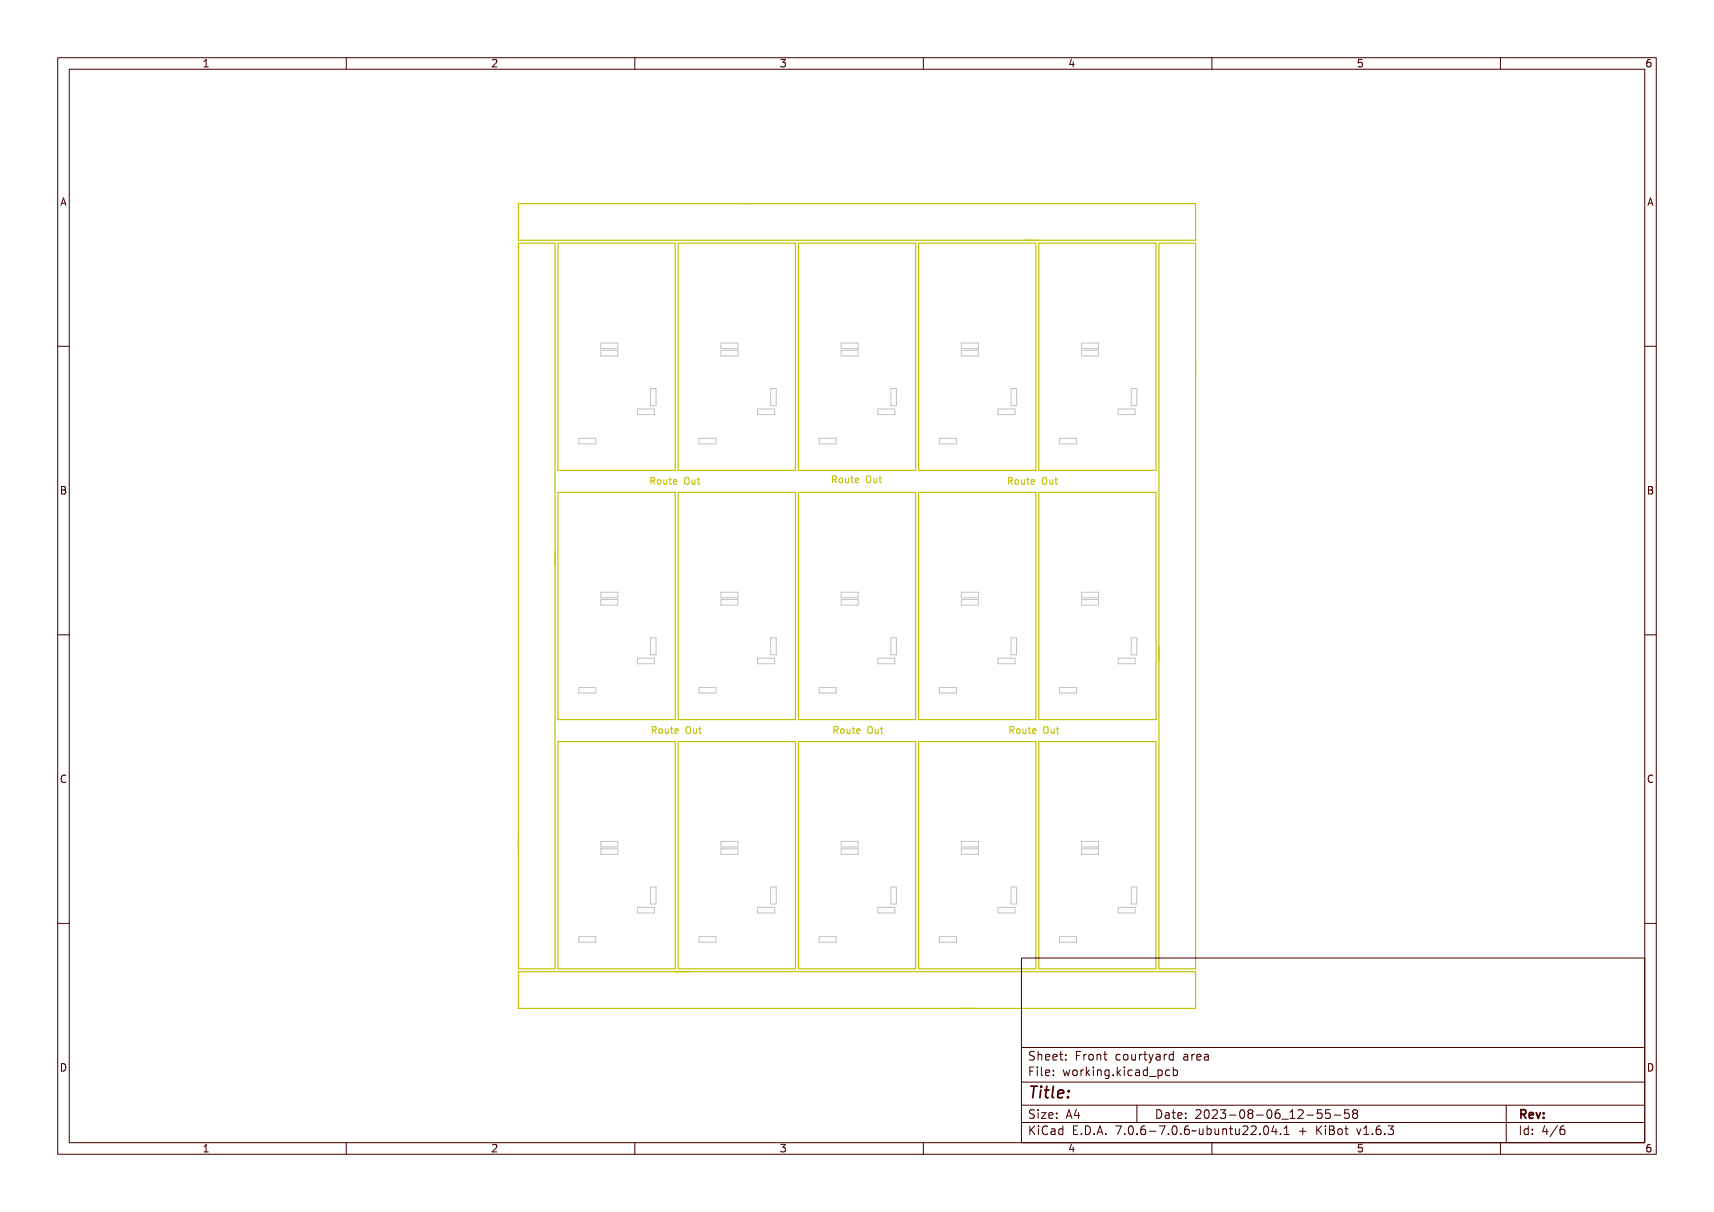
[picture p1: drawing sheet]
<svg xmlns="http://www.w3.org/2000/svg" width="297mm" height="210mm" viewBox="0 0 297 210" stroke-linecap="round" stroke-linejoin="round" font-family="sans-serif">
<g fill="none" stroke="#c2c2c2" stroke-width=".17">
<path d="M104.1 59.4h2.9v1h-2.9zM124.9 59.4h3v1h-3zM145.8 59.4h2.9v1h-2.9zM166.6 59.4h2.9v1h-2.9zM187.4 59.4h3v1h-3zM100.3 75.9h2.9v1h-2.9zM104.1 60.7h2.9v1h-2.9zM110.5 70.9h2.9v.9h-2.9zM112.7 67.3h1v3h-1zM121.1 75.9h3v1h-3zM124.9 60.7h3v1h-3zM131.3 70.9h2.9v.9h-2.9z"/>
<path d="M133.5 67.3h1v3h-1zM141.9 75.9h3v1h-3zM145.8 60.7h2.9v1h-2.9zM152.1 70.9h3v.9h-3zM154.4 67.3h.9v3h-.9zM162.8 75.9h2.9v1h-2.9zM166.6 60.7h2.9v1h-2.9zM172.9 70.9h3v.9h-3zM175.2 67.3h1v3h-1zM183.6 75.9h3v1h-3zM187.4 60.7h3v1h-3zM193.8 70.9h2.9v.9h-2.9z"/>
<path d="M196 67.3h1v3h-1zM100.3 119.1h2.9v1h-2.9zM104.1 103.9h2.9v1h-2.9zM104.1 102.6h2.9v1h-2.9zM110.5 114h2.9v1h-2.9zM112.7 110.5h1v3h-1zM121.1 119.1h3v1h-3zM124.9 103.9h3v1h-3zM124.9 102.6h3v1h-3zM131.3 114h2.9v1h-2.9zM133.5 110.5h1v3h-1zM141.9 119.1h3v1h-3z"/>
<path d="M145.8 102.6h2.9v1h-2.9zM145.8 103.9h2.9v1h-2.9zM152.1 114h3v1h-3zM154.4 110.5h.9v3h-.9zM162.8 119.1h2.9v1h-2.9zM166.6 103.9h2.9v1h-2.9zM166.6 102.6h2.9v1h-2.9zM172.9 114h3v1h-3zM175.2 110.5h1v3h-1zM183.6 119.1h3v1h-3zM187.4 103.9h3v1h-3zM187.4 102.6h3v1h-3z"/>
<path d="M193.8 114h2.9v1h-2.9zM196 110.5h1v3h-1zM104.1 145.8h2.9v1h-2.9zM104.1 147.1h2.9v.9h-2.9zM110.5 157.2h2.9v1h-2.9zM112.7 153.7h1v2.9h-1zM124.9 145.8h3v1h-3zM124.9 147.1h3v.9h-3zM131.3 157.2h2.9v1h-2.9zM133.5 153.7h1v2.9h-1zM145.8 145.8h2.9v1h-2.9zM145.8 147.1h2.9v.9h-2.9z"/>
<path d="M152.1 157.2h3v1h-3zM154.4 153.7h.9v2.9h-.9zM166.6 145.8h2.9v1h-2.9zM166.6 147.1h2.9v.9h-2.9zM172.9 157.2h3v1h-3zM175.2 153.7h1v2.9h-1zM187.4 145.8h3v1h-3zM187.4 147.1h3v.9h-3zM193.8 157.2h2.9v1h-2.9zM196 153.7h1v2.9h-1zM100.3 162.3h2.9v1h-2.9zM121.1 162.3h3v1h-3z"/>
<path d="M141.9 162.3h3v1h-3zM162.8 162.3h2.9v1h-2.9zM183.6 162.3h3v1h-3z"/>
</g>
<g fill="none" stroke="#c2c200" stroke-width=".2">
<path d="M89.8 35.3h117.4v6.3h-117.4zM89.8 42.1h6.4v125.8h-6.4zM96.7 42.1h20.3v39.4h-20.3zM117.5 42.1h20.3v39.4h-20.3zM138.3 42.1h20.4v39.4h-20.4zM159.2 42.1h20.3v39.4h-20.3zM180 42.1h20.3v39.4h-20.3zM200.8 42.1h6.4v125.8h-6.4zM96.7 85.3h20.3v39.4h-20.3zM117.5 85.3h20.3v39.4h-20.3zM138.3 85.3h20.4v39.4h-20.4zM159.2 85.3h20.3v39.4h-20.3z"/>
<path d="M180 85.3h20.3v39.4h-20.3zM96.7 128.5h20.3v39.4h-20.3zM117.5 128.5h20.3v39.4h-20.3zM138.3 128.5h20.4v39.4h-20.4zM159.2 128.5h20.3v39.4h-20.3zM180 128.5h20.3v39.4h-20.3zM89.8 168.4h117.4v6.3h-117.4z"/>
</g>
<g fill="none" stroke="#c2c200" stroke-width=".17">
<path d="M112.5 82.9h.4a.31 .31 0 0 1 .3 .2 .31 .31 0 0 1-.2 .4l.4 .5h-.2l-.4-.4h-.1v.4h-.2zM112.7 83h.2a.2 .2 0 0 1 .2 .2 .2 .2 0 0 1-.2 .2h-.2zM113.6 83.3a.41 .41 0 0 1 .6 .3 .41 .41 0 0 1-.6 .4l-.1-.4zM113.7 83.4l.1-.1a.29 .29 0 0 1 .3 .3 .29 .29 0 0 1-.4 .3zM114.5 83.2h.1v.6l.2 .1 .2-.1v-.6h.1v.8h-.1v-.1a.28 .28 0 0 1-.4 .2 .28 .28 0 0 1-.1-.4zM115.6 82.9h.1v.3h.4v.1h-.4l.1 .5 .3 .1v.1l-.5-.1v-.6h-.2v-.1h.2zM116.4 83.3l.5-.1 .2 .4-.6 .1a.33 .33 0 0 0 .2 .3 .33 .33 0 0 0 .3-.1 .43 .43 0 0 1-.6 .1 .43 .43 0 0 1 0-.7zM116.5 83.4l.3-.1 .1 .2h-.4zM118.3 83a.46 .46 0 0 1 .6 .1 .46 .46 0 0 1 .1 .6 .4 .4 0 0 1-.5 .4 .4 .4 0 0 1-.3-.6zM118.5 83a.48 .48 0 0 1 .4 .5 .48 .48 0 0 1-.3 .4l-.2-.2zM119.2 83.2h.2v.6l.1 .1 .2-.1v-.6h.2v.8h-.2v-.1a.28 .28 0 0 1-.3 .2 .28 .28 0 0 1-.2-.4zM120.3 82.9h.2v.3h.3v.1h-.3v.5l.3 .1v.1l-.4-.1-.1-.6h-.2v-.1h.2z"/>
<path d="M144 82.6h.4a.31 .31 0 0 1 .3 .3 .31 .31 0 0 1-.2 .4l.4 .5h-.2l-.4-.5h-.1v.5h-.2zM144.2 82.8h.2a.2 .2 0 0 1 .2 .2 .2 .2 0 0 1-.2 .2h-.2zM145.1 83a.41 .41 0 0 1 .6 .4 .41 .41 0 0 1-.6 .3l-.1-.3zM145.2 83.1h.1a.29 .29 0 0 1 .3 .3 .29 .29 0 0 1-.4 .2zM146 82.9h.1v.7l.2 .1 .2-.2v-.6h.1v.9h-.1v-.1a.28 .28 0 0 1-.4 .1 .28 .28 0 0 1-.1-.3zM147.1 82.7h.1v.2h.4v.1h-.4l.1 .6 .3 .1v.1l-.5-.2v-.6h-.2v-.1h.2zM147.9 83l.5-.1 .2 .4-.6 .1a.33 .33 0 0 0 .2 .3 .33 .33 0 0 0 .3-.1 .43 .43 0 0 1-.6 .1 .43 .43 0 0 1 0-.7zM148 83.1h.3l.1 .2h-.4zM149.8 82.8a.46 .46 0 0 1 .6 0 .46 .46 0 0 1 .1 .6 .4 .4 0 0 1-.5 .4 .4 .4 0 0 1-.3-.6zM150 82.8a.48 .48 0 0 1 .4 .4 .48 .48 0 0 1-.3 .5l-.2-.3zM150.7 82.9h.2v.7l.1 .1 .2-.2v-.6h.2v.9h-.2v-.1a.28 .28 0 0 1-.3 .1 .28 .28 0 0 1-.2-.3zM151.8 82.7h.2v.2h.3v.1h-.3v.6l.3 .1v.1l-.4-.2-.1-.6h-.2v-.1h.2z"/>
<path d="M174.5 82.9h.3a.31 .31 0 0 1 .4 .2 .31 .31 0 0 1-.2 .4l.4 .5h-.2l-.4-.4h-.1v.4h-.2zM174.7 83h.1a.2 .2 0 0 1 .3 .2 .2 .2 0 0 1-.3 .2h-.1zM175.6 83.3a.41 .41 0 0 1 .6 .3 .41 .41 0 0 1-.6 .4l-.1-.4zM175.7 83.4v-.1a.29 .29 0 0 1 .3 .3 .29 .29 0 0 1-.3 .3zM176.5 83.2h.1v.6l.2 .1 .2-.1v-.6h.1v.8h-.1v-.1a.28 .28 0 0 1-.4 .2 .28 .28 0 0 1-.1-.4zM177.6 82.9h.1v.3h.3v.1h-.3v.5l.3 .1v.1l-.4-.1v-.6h-.3v-.1h.3zM178.4 83.3l.4-.1 .3 .4-.7 .1a.33 .33 0 0 0 .3 .3 .33 .33 0 0 0 .3-.1 .43 .43 0 0 1-.6 .1 .43 .43 0 0 1 0-.7zM178.5 83.4l.3-.1 .1 .2h-.5zM180.3 83a.46 .46 0 0 1 .6 .1 .46 .46 0 0 1 0 .6 .4 .4 0 0 1-.5 .4 .4 .4 0 0 1-.2-.6zM180.5 83a.48 .48 0 0 1 .3 .5 .48 .48 0 0 1-.2 .4l-.2-.2zM181.2 83.2h.1v.6l.2 .1 .2-.1v-.6h.1v.8h-.1v-.1a.28 .28 0 0 1-.3 .2 .28 .28 0 0 1-.2-.4zM182.3 82.9h.2v.3h.3v.1h-.3v.5l.3 .1v.1l-.5-.1v-.6h-.2v-.1h.2z"/>
<path d="M112.8 126.1h.3a.31 .31 0 0 1 .4 .2 .31 .31 0 0 1-.2 .4l.3 .5h-.1l-.4-.5h-.1v.5h-.2zM113 126.2h.1a.2 .2 0 0 1 .2 .2 .2 .2 0 0 1-.2 .2h-.1zM113.8 126.5a.41 .41 0 0 1 .7 .3 .41 .41 0 0 1-.7 .3l-.1-.3zM113.9 126.6l.1-.1a.29 .29 0 0 1 .3 .3 .29 .29 0 0 1-.4 .2zM114.7 126.4h.2v.6l.1 .1 .2-.1v-.6h.2v.8h-.2v-.1a.28 .28 0 0 1-.3 .1 .28 .28 0 0 1-.2-.3zM115.9 126.1h.1v.3h.3v.1h-.3v.5l.3 .1v.1l-.4-.1v-.6h-.3v-.1h.3zM116.7 126.5l.4-.1 .2 .4h-.6a.33 .33 0 0 0 .2 .3 .33 .33 0 0 0 .4-.1 .43 .43 0 0 1-.7 .1 .43 .43 0 0 1 .1-.6zM116.8 126.5h.3l.1 .2h-.5zM118.6 126.2a.46 .46 0 0 1 .6 0 .46 .46 0 0 1 0 .6 .4 .4 0 0 1-.5 .4 .4 .4 0 0 1-.2-.5zM118.7 126.2a.48 .48 0 0 1 .4 .4 .48 .48 0 0 1-.3 .5l-.2-.2zM119.5 126.4h.1v.6l.2 .1 .2-.1v-.6h.1v.8h-.1v-.1a.28 .28 0 0 1-.4 .1 .28 .28 0 0 1-.1-.3zM120.6 126.1h.1v.3h.4v.1h-.4v.5l.4 .1v.1l-.5-.1v-.6h-.2v-.1h.2z"/>
<path d="M144.3 126.1h.3a.31 .31 0 0 1 .4 .2 .31 .31 0 0 1-.2 .4l.3 .5h-.1l-.4-.5h-.2v.5h-.1zM144.4 126.2h.2a.2 .2 0 0 1 .2 .2 .2 .2 0 0 1-.2 .2h-.2zM145.3 126.5a.41 .41 0 0 1 .7 .3 .41 .41 0 0 1-.7 .3l-.1-.3zM145.4 126.6l.1-.1a.29 .29 0 0 1 .3 .3 .29 .29 0 0 1-.4 .2zM146.2 126.4h.2v.6l.1 .1 .2-.1v-.6h.2v.8h-.2v-.1a.28 .28 0 0 1-.3 .1 .28 .28 0 0 1-.2-.3zM147.4 126.1h.1v.3h.3v.1h-.3v.5l.3 .1v.1l-.4-.1v-.6h-.3v-.1h.3zM148.2 126.5l.4-.1 .2 .4h-.6a.33 .33 0 0 0 .2 .3 .33 .33 0 0 0 .4-.1 .43 .43 0 0 1-.7 .1 .43 .43 0 0 1 .1-.6zM148.3 126.5h.3l.1 .2h-.5zM150 126.2a.46 .46 0 0 1 .7 0 .46 .46 0 0 1 0 .6 .4 .4 0 0 1-.5 .4 .4 .4 0 0 1-.2-.5zM150.2 126.2a.48 .48 0 0 1 .4 .4 .48 .48 0 0 1-.3 .5l-.2-.2zM151 126.4h.1v.6l.2 .1 .2-.1v-.6h.1v.8h-.1v-.1a.28 .28 0 0 1-.4 .1 .28 .28 0 0 1-.1-.3zM152.1 126.1h.1v.3h.4v.1h-.4v.5l.4 .1v.1l-.5-.1v-.6h-.2v-.1h.2z"/>
<path d="M174.8 126.1h.3a.31 .31 0 0 1 .4 .2 .31 .31 0 0 1-.3 .4l.4 .5h-.2l-.3-.5h-.2v.5h-.1zM174.9 126.2h.2a.2 .2 0 0 1 .2 .2 .2 .2 0 0 1-.2 .2h-.2zM175.8 126.5a.41 .41 0 0 1 .7 .3 .41 .41 0 0 1-.7 .3l-.1-.3zM175.9 126.6l.1-.1a.29 .29 0 0 1 .3 .3 .29 .29 0 0 1-.4 .2zM176.7 126.4h.2v.6l.1 .1 .2-.1v-.6h.2v.8h-.2v-.1a.28 .28 0 0 1-.3 .1 .28 .28 0 0 1-.2-.3zM177.8 126.1h.2v.3h.3v.1h-.3v.5l.3 .1v.1l-.4-.1-.1-.6h-.2v-.1h.2zM178.7 126.5l.4-.1 .2 .4h-.6a.33 .33 0 0 0 .2 .3 .33 .33 0 0 0 .4-.1 .43 .43 0 0 1-.7 .1 .43 .43 0 0 1 .1-.6zM178.8 126.5h.2l.2 .2h-.5zM180.5 126.2a.46 .46 0 0 1 .6 0 .46 .46 0 0 1 .1 .6 .4 .4 0 0 1-.5 .4 .4 .4 0 0 1-.3-.5zM180.7 126.2a.48 .48 0 0 1 .4 .4 .48 .48 0 0 1-.3 .5l-.2-.2zM181.4 126.4h.2v.6l.2 .1 .1-.1 .1-.6h.1v.8h-.1v-.1a.28 .28 0 0 1-.4 .1 .28 .28 0 0 1-.2-.3zM182.6 126.1h.1v.3h.3v.1h-.3v.5l.3 .1v.1l-.4-.1v-.6h-.3v-.1h.3z"/>
</g>
<g fill="none" stroke="#480000" stroke-width=".17">
<path d="M10 10h277v190h-277zM12 12h273v186h-273zM60 10v2M110 10v2M160 10v2M210 10v2M260 10v2M10 60h2M285 60h2M10 110h2M285 110h2M10 160h2"/>
<path d="M285 160h2M177 166h108v32h-108zM60 198v2M110 198v2M160 198v2M177 181.5h108M177 187.5h108M177 191.5h108M177 194.5h108M178.1 195.2h.2v.6l.6-.6h.3l-.6 .6 .6 .8h-.2l-.5-.7-.2 .2v.5h-.2zM178.2 185h.9v.2h-.7v.4h.6v.2h-.6v.7h-.2zM178.3 182.4l.5-.1h.2v.2a.31 .31 0 0 0-.5-.1 .31 .31 0 0 0 0 .5 .5 .5 0 0 1 .6 .6 .5 .5 0 0 1-.8 .2l-.1-.2a.34 .34 0 0 0 .4 .1 .34 .34 0 0 0 .1-.5 .47 .47 0 0 1-.5-.2 .47 .47 0 0 1 .1-.5z"/>
<path d="M178.3 192.5l.5-.1h.2v.2a.31 .31 0 0 0-.5-.1 .31 .31 0 0 0 0 .5 .5 .5 0 0 1 .6 .6 .5 .5 0 0 1-.8 .2l-.1-.2a.34 .34 0 0 0 .4 .1 .34 .34 0 0 0 .1-.5 .47 .47 0 0 1-.5-.2 .47 .47 0 0 1 .1-.5zM179.4 182.2h.2v.6a.35 .35 0 0 1 .4-.1 .35 .35 0 0 1 .2 .4v.6h-.2v-.8h-.4v.8h-.2zM179.5 185.4h.4v.9h.4v.2h-.9v-.2h.3v-.8h-.2zM179.5 192.8h.4v.9h.4v.1h-.9v-.1h.3v-.8h-.2zM179.5 195.6h.4v.9h.4v.1h-.9v-.1h.3v-.8h-.2zM179.7 184.9h.2v.3h-.2zM179.7 192.3h.2v.3h-.2zM179.7 195.1h.2v.3h-.2zM180.6 184.9h.4v1.3l.4 .1v.2l-.5-.2v-1.2h-.3zM180.6 192.8h.8v.1l-.6 .8h.6v.1h-.8v-.1l.6-.8h-.6zM180.7 182.8a.49 .49 0 0 1 .6-.1 .49 .49 0 0 1 .2 .5h-.8a.42 .42 0 0 0 .3 .4 .42 .42 0 0 0 .4-.1v.2a.6 .6 0 0 1-.8-.1 .6 .6 0 0 1 .1-.8zM180.7 195.4l.5-.2h.3v.2a.43 .43 0 0 0-.6 0 .43 .43 0 0 0-.2 .5 .43 .43 0 0 0 .2 .5 .43 .43 0 0 0 .6 0v.2a.66 .66 0 0 1-.8-.1 .66 .66 0 0 1-.1-.8z"/>
<path d="M180.8 182.9l.4-.1 .1 .3h-.6zM181.8 195.6h.2a.45 .45 0 0 1 .5 0 .45 .45 0 0 1 .1 .4v.6h-.1v-.1a.38 .38 0 0 1-.5 .2 .38 .38 0 0 1-.2-.5 .38 .38 0 0 1 .4-.2h.3a.35 .35 0 0 0-.3-.4 .35 .35 0 0 0-.4 .2zM181.9 182.8a.49 .49 0 0 1 .6-.1 .49 .49 0 0 1 .2 .5h-.8a.42 .42 0 0 0 .3 .4 .42 .42 0 0 0 .5-.1v.2a.6 .6 0 0 1-.9-.1 .6 .6 0 0 1 .1-.8zM181.9 185.5a.49 .49 0 0 1 .6-.1 .49 .49 0 0 1 .2 .5h-.8a.42 .42 0 0 0 .3 .4 .42 .42 0 0 0 .5-.1v.2a.6 .6 0 0 1-.9-.1 .6 .6 0 0 1 .1-.8zM181.9 192.9a.49 .49 0 0 1 .6-.1 .49 .49 0 0 1 .2 .5h-.8a.42 .42 0 0 0 .3 .4 .42 .42 0 0 0 .5-.1v.2a.6 .6 0 0 1-.9-.1 .6 .6 0 0 1 .1-.8zM182 196.2l.5-.1a.31 .31 0 0 1-.2 .4 .31 .31 0 0 1-.4-.1zM182 182.9l.4-.1 .1 .3h-.6zM182 185.6l.4-.1 .1 .3h-.6zM182 193l.4-.1 .1 .3h-.6zM183 195.7l.4-.2 .2 .2v-.6h.2v1.5h-.2v-.1a.42 .42 0 0 1-.5 .1 .42 .42 0 0 1-.2-.5zM183.2 195.8l.1-.1a.4 .4 0 0 1 .3 .4 .4 .4 0 0 1-.3 .4l-.2-.2zM183.2 182.3h.2v.4h.4v.1h-.4l.1 .8h.3v.1h-.2a.3 .3 0 0 1-.4-.3v-.6h-.3v-.1h.3z"/>
<path d="M183.3 185.4h.2v.3h-.2zM183.3 186.2h.2v.3h-.2zM183.3 192.8h.2v.3h-.2zM183.3 193.6h.2v.2h-.2zM184.5 182.7h.2v.3h-.2zM184.5 183.5h.2v.2h-.2zM185.2 185.4h.2l.2 .8 .1-.5h.2l.2 .5 .1-.8h.2l-.2 1.1h-.2l-.2-.7-.2 .7h-.1zM185.4 195.2h.9v.2h-.7v.4h.6v.2h-.6v.5h.7v.1h-.9zM185.7 192.4h.2l.5 1.4h-.2l-.1-.3h-.5l-.1 .3h-.2zM185.8 192.6l.2 .7h-.4zM186.6 182.3h.9v.2h-.7v.4h.6v.2h-.6v.6h-.2zM186.7 185.5a.52 .52 0 0 1 .8 .4 .52 .52 0 0 1-.8 .4l-.1-.4z"/>
<path d="M186.8 185.6l.1-.1a.39 .39 0 0 1 .4 .4 .39 .39 0 0 1-.4 .4l-.1-.2zM186.9 196.4h.2v.2h-.2zM187.1 192.4h.2v.9h.2v.2h-.2v.3h-.2v-.3h-.6v-.2zM187.1 192.6v.7h-.4zM187.8 195.2a.76 .76 0 0 1 .9 .7 .76 .76 0 0 1-.9 .7zM188 195.4a.57 .57 0 0 1 .5 .5 .57 .57 0 0 1-.5 .6zM188 182.7h.2v.2a.3 .3 0 0 1 .3-.3 .3 .3 0 0 1 .3 .3 .37 .37 0 0 0-.5-.1 .37 .37 0 0 0-.1 .4v.5h-.2zM188 185.4h.2v.2a.3 .3 0 0 1 .3-.3 .3 .3 0 0 1 .3 .3 .37 .37 0 0 0-.5-.1 .37 .37 0 0 0-.1 .4v.6h-.2zM189.1 184.9h.1v.9l.5-.4h.2l-.4 .4 .5 .7h-.2l-.4-.6-.2 .1v.5h-.1zM189.1 182.8a.52 .52 0 0 1 .8 .4 .52 .52 0 0 1-.8 .4l-.1-.4zM189.2 182.9l.1-.1a.39 .39 0 0 1 .4 .4 .39 .39 0 0 1-.4 .4l-.1-.2zM189.3 196.4h.3v.2h-.3z"/>
<path d="M190.2 182.7h.2v.1a.35 .35 0 0 1 .4-.1 .35 .35 0 0 1 .3 .4v.6h-.2l-.1-.8h-.3l-.1 .8h-.2zM190.3 185.4h.4v.9h.4v.2h-.9v-.2h.4v-.8h-.3zM190.5 195.2h.3l.4 1.4h-.2l-.1-.3h-.5l-.1 .3h-.2zM190.6 184.9h.1v.3h-.1zM190.6 195.4l.2 .7h-.4zM191.4 185.4h.2v.1a.35 .35 0 0 1 .4-.1 .35 .35 0 0 1 .3 .4v.7h-.2l-.1-.9h-.3l-.1 .9h-.2zM191.7 182.3h.1v.4h.4v.1h-.4l.1 .8h.3v.1h-.2a.3 .3 0 0 1-.3-.3v-.6h-.3v-.1h.3zM191.7 196.4h.3v.2h-.3zM192.7 185.5l.3-.2 .3 .2v-.1h.2v1a.53 .53 0 0 1-.8 .4v-.2a.36 .36 0 0 0 .4 .1 .36 .36 0 0 0 .2-.4l-.1 .1a.53 .53 0 0 1-.7-.3 .53 .53 0 0 1 .2-.6zM192.8 185.6l.1-.1a.39 .39 0 0 1 .4 .4 .39 .39 0 0 1-.4 .4l-.1-.2zM193.8 195.2h.9l-.5 1.4h-.2l.5-1.2h-.7zM194 182.8a.39 .39 0 0 1 .4-.2 .39 .39 0 0 1 .3 .3 .4 .4 0 0 0-.6 0 .4 .4 0 0 0 0 .6 .4 .4 0 0 0 .6 0 .41 .41 0 0 1-.4 .3 .41 .41 0 0 1-.4-.3l-.1-.5z"/>
<path d="M194.1 186.2h.3v.3h-.3zM195.1 184.9h.2v.9l.4-.4h.3l-.5 .4 .5 .7h-.2l-.4-.6-.1 .1v.5h-.2zM195.1 182.8a.52 .52 0 0 1 .8 .4 .52 .52 0 0 1-.8 .4l-.1-.4zM195.2 182.9l.1-.1a.39 .39 0 0 1 .4 .4 .39 .39 0 0 1-.4 .4l-.1-.2zM195.3 196.4h.3v.2h-.3zM196.2 182.7h.2v.8l.2 .1 .3-.2v-.7h.2v1h-.2v-.1a.35 .35 0 0 1-.4 .2 .35 .35 0 0 1-.3-.5zM196.3 185.4h.5v.9h.3v.2h-.9v-.2h.4v-.8h-.3zM196.3 195.4a.5 .5 0 0 1 .7-.1 .5 .5 0 0 1 .1 .6 .52 .52 0 0 1-.4 .8 .52 .52 0 0 1-.5-.8zM196.5 195.4a.57 .57 0 0 1 .4 .9l-.3 .2a.86 .86 0 0 1-.1-1.1zM196.6 184.9h.2v.3h-.2zM197 191.5v3M197.6 185.5a.39 .39 0 0 1 .4-.2 .39 .39 0 0 1 .3 .3 .4 .4 0 0 0-.6 0 .4 .4 0 0 0 0 .6 .4 .4 0 0 0 .6 0 .41 .41 0 0 1-.4 .3 .41 .41 0 0 1-.4-.3v-.5z"/>
<path d="M197.6 182.7h.2v.2a.3 .3 0 0 1 .3-.3 .3 .3 0 0 1 .3 .3 .37 .37 0 0 0-.4-.1 .37 .37 0 0 0-.2 .4v.5h-.2zM197.7 196.4h.3v.2h-.3zM198.7 185.4h.1a.45 .45 0 0 1 .5 0 .45 .45 0 0 1 .2 .4v.7h-.2v-.2a.38 .38 0 0 1-.5 .2 .38 .38 0 0 1-.2-.5 .38 .38 0 0 1 .5-.2h.2a.35 .35 0 0 0-.3-.4 .35 .35 0 0 0-.3 .2zM198.7 195.4l.5-.2h.2v.2a.43 .43 0 0 0-.5 0 .43 .43 0 0 0-.1 .5 .48 .48 0 0 1 .7 0 .48 .48 0 0 1-.1 .7 .48 .48 0 0 1-.7-.1l-.1-.6zM198.8 186l.5-.1a.31 .31 0 0 1-.1 .4 .31 .31 0 0 1-.4-.1zM198.9 182.3h.2v.4h.4v.1h-.4v.8h.4v.1h-.3a.3 .3 0 0 1-.3-.3v-.6h-.3v-.1h.3zM198.9 195.9a.29 .29 0 0 1 .4 .1 .29 .29 0 0 1-.1 .4 .29 .29 0 0 1-.4-.1zM199.8 182.7h.1l.4 .8 .3-.8h.2l-.3 .7a.68 .68 0 0 1-.7 .8v-.2h.3l.1-.3zM199.9 185.5l.3-.2 .3 .2v-.6h.2v1.6h-.2v-.2a.42 .42 0 0 1-.5 .1 .42 .42 0 0 1-.2-.5zM200 196h.5v.2h-.5zM200 185.6l.1-.1a.39 .39 0 0 1 .4 .4 .39 .39 0 0 1-.4 .4l-.1-.2zM200.1 192.4a.76 .76 0 0 1 1 .7 .76 .76 0 0 1-1 .7z"/>
<path d="M200.3 192.6a.57 .57 0 0 1 .6 .5 .57 .57 0 0 1-.6 .6zM200.9 186.8l1.2 .1zM201 195.2h.9l-.5 1.4h-.2l.5-1.2h-.7zM201.1 182.7h.2a.45 .45 0 0 1 .4 0 .45 .45 0 0 1 .2 .4v.6h-.2v-.1a.38 .38 0 0 1-.5 .2 .38 .38 0 0 1-.2-.5 .38 .38 0 0 1 .5-.2h.2a.35 .35 0 0 0-.2-.4 .35 .35 0 0 0-.4 .2zM201.2 183.3l.5-.1a.31 .31 0 0 1-.1 .4 .31 .31 0 0 1-.4-.1zM201.4 192.8h.2a.45 .45 0 0 1 .5 0 .45 .45 0 0 1 .1 .4v.6h-.1v-.1a.38 .38 0 0 1-.5 .2 .38 .38 0 0 1-.2-.5 .38 .38 0 0 1 .4-.2h.3a.35 .35 0 0 0-.3-.4 .35 .35 0 0 0-.4 .2zM201.6 193.4l.5-.1a.31 .31 0 0 1-.2 .4 .31 .31 0 0 1-.4-.1zM202.2 185.4h.2v.1a.46 .46 0 0 1 .6 0 .46 .46 0 0 1 .1 .6 .39 .39 0 0 1-.2 .4 .39 .39 0 0 1-.5-.2v.6h-.2zM202.4 182.7h.2v.2a.3 .3 0 0 1 .3-.3 .3 .3 0 0 1 .3 .3 .37 .37 0 0 0-.4-.1 .37 .37 0 0 0-.2 .4v.5h-.2zM202.5 185.6l.1-.1a.4 .4 0 0 1 .4 .4 .4 .4 0 0 1-.4 .4l-.2-.2zM202.5 196.4h.3v.2h-.3zM202.8 192.4h.2v.4h.4v.1h-.4l.1 .8h.3v.1h-.2a.3 .3 0 0 1-.4-.3v-.6h-.3v-.1h.3z"/>
<path d="M203.5 182.8l.3-.2 .3 .2v-.6h.2v1.5h-.2v-.1a.42 .42 0 0 1-.5 .1 .42 .42 0 0 1-.2-.5zM203.5 195.4a.5 .5 0 0 1 .7-.1 .5 .5 0 0 1 .1 .6 .52 .52 0 0 1-.4 .8 .52 .52 0 0 1-.5-.8zM203.6 185.5a.39 .39 0 0 1 .4-.2 .39 .39 0 0 1 .3 .3 .4 .4 0 0 0-.5 0 .4 .4 0 0 0 0 .6 .4 .4 0 0 0 .5 0 .41 .41 0 0 1-.4 .3 .41 .41 0 0 1-.4-.3v-.5zM203.6 182.9l.1-.1a.4 .4 0 0 1 .4 .4 .4 .4 0 0 1-.4 .4l-.1-.2zM203.7 195.4a.57 .57 0 0 1 .4 .9l-.2 .2a.86 .86 0 0 1-.2-1.1zM203.9 192.9a.49 .49 0 0 1 .6-.1 .49 .49 0 0 1 .2 .5h-.8a.42 .42 0 0 0 .3 .4 .42 .42 0 0 0 .5-.1v.2a.6 .6 0 0 1-.9-.1 .6 .6 0 0 1 .1-.8zM204 193l.4-.1 .1 .3h-.6zM204.7 184.9h.1v.6a.45 .45 0 0 1 .7 0 .45 .45 0 0 1 0 .6 .39 .39 0 0 1-.2 .4 .39 .39 0 0 1-.5-.2v.2h-.1zM204.9 185.6l.1-.1a.39 .39 0 0 1 .4 .4 .39 .39 0 0 1-.4 .4l-.1-.2zM204.9 196.4h.3v.2h-.3zM205.3 192.8h.2v.3h-.2zM205.3 193.6h.2v.2h-.2z"/>
<path d="M205.9 182.7h.2a.45 .45 0 0 1 .4 0 .45 .45 0 0 1 .2 .4v.6h-.2v-.1a.38 .38 0 0 1-.5 .2 .38 .38 0 0 1-.2-.5 .38 .38 0 0 1 .5-.2h.2a.35 .35 0 0 0-.2-.4 .35 .35 0 0 0-.4 .2zM205.9 195.4l.5-.2h.2v.2a.43 .43 0 0 0-.5 0 .43 .43 0 0 0-.1 .5 .48 .48 0 0 1 .7 0 .48 .48 0 0 1-.1 .7 .48 .48 0 0 1-.7-.1l-.1-.6zM206.1 183.3l.4-.1a.31 .31 0 0 1-.1 .4 .31 .31 0 0 1-.4-.1zM206.1 195.9a.29 .29 0 0 1 .4 .1 .29 .29 0 0 1-.1 .4 .29 .29 0 0 1-.4-.1zM207 196l.3-.1 .5 .1 .2-.1a.38 .38 0 0 1-.7 .2l-.3 .1zM207.2 182.7h.2v.2a.3 .3 0 0 1 .3-.3 .3 .3 0 0 1 .3 .3 .37 .37 0 0 0-.4-.1 .37 .37 0 0 0-.2 .4v.5h-.2zM207.4 192.5a.53 .53 0 0 1 .8 .1 .53 .53 0 0 1-.3 .7l-.3 .4h.7v.1h-.9v-.1l.3-.4a.49 .49 0 0 0 .2-.7l-.5 .1zM208.3 195.6h.1l.1 .8 .2 .1 .2-.2v-.7h.2v1h-.2v-.1a.35 .35 0 0 1-.4 .2 .35 .35 0 0 1-.2-.5zM208.3 182.8a.49 .49 0 0 1 .6-.1 .49 .49 0 0 1 .3 .5h-.8a.42 .42 0 0 0 .3 .4 .42 .42 0 0 0 .4-.1v.2a.6 .6 0 0 1-.8-.1 .6 .6 0 0 1 0-.8zM208.5 182.9l.3-.1 .2 .3h-.6zM208.7 192.6a.5 .5 0 0 1 .6-.1 .5 .5 0 0 1 .2 .6 .52 .52 0 0 1-.5 .8 .52 .52 0 0 1-.4-.8zM208.9 192.6a.57 .57 0 0 1 .4 .9l-.3 .2a.86 .86 0 0 1-.1-1.1z"/>
<path d="M209.5 195.1h.2v.6a.45 .45 0 0 1 .6-.1 .45 .45 0 0 1 .1 .7 .39 .39 0 0 1-.3 .4 .39 .39 0 0 1-.4-.2v.1h-.2zM209.5 182.7h.2a.45 .45 0 0 1 .4 0 .45 .45 0 0 1 .2 .4v.6h-.2v-.1a.38 .38 0 0 1-.5 .2 .38 .38 0 0 1-.2-.5 .38 .38 0 0 1 .5-.2h.2a.35 .35 0 0 0-.2-.4 .35 .35 0 0 0-.4 .2zM209.7 183.3l.4-.1a.31 .31 0 0 1-.1 .4 .31 .31 0 0 1-.4-.1zM209.7 195.8l.1-.1a.4 .4 0 0 1 .4 .4 .4 .4 0 0 1-.4 .4l-.1-.2zM209.8 192.5a.53 .53 0 0 1 .8 .1 .53 .53 0 0 1-.3 .7l-.3 .4h.7v.1h-.9v-.1l.3-.4a.49 .49 0 0 0 .2-.7l-.5 .1zM210 198v2M210.7 195.6h.2v.8l.2 .1 .2-.2v-.7h.2v1h-.2v-.1a.35 .35 0 0 1-.4 .2 .35 .35 0 0 1-.2-.5zM211 192.4a.46 .46 0 0 1 .6 0 .46 .46 0 0 1 .1 .6l-.1 .1a.45 .45 0 0 1 .2 .6 .45 .45 0 0 1-.6 .2l-.2-.1v-.2a.35 .35 0 0 0 .5 .1 .35 .35 0 0 0 0-.5h-.3v-.2a.28 .28 0 0 0 .4-.1 .28 .28 0 0 0 0-.3 .28 .28 0 0 0-.4 0h-.2zM211.9 195.6h.2v.1a.35 .35 0 0 1 .4-.1 .35 .35 0 0 1 .2 .4v.6h-.2v-.8h-.4v.8h-.2zM212.4 193.2h.5v.2h-.5zM213.3 195.2h.2v.4h.4v.1h-.4v.8h.4v.1h-.2a.3 .3 0 0 1-.4-.3v-.6h-.3v-.1h.3zM213.5 192.6a.5 .5 0 0 1 .6-.1 .5 .5 0 0 1 .2 .6 .52 .52 0 0 1-.5 .8 .52 .52 0 0 1-.4-.8z"/>
<path d="M213.7 192.6a.57 .57 0 0 1 .4 .9l-.3 .2a.86 .86 0 0 1-.1-1.1zM214.3 195.6h.2v.8l.2 .1 .2-.2v-.7h.2v1h-.2v-.1a.35 .35 0 0 1-.4 .2 .35 .35 0 0 1-.2-.5zM214.7 192.5a.41 .41 0 0 1 .7-.1 .41 .41 0 0 1-.2 .7 .42 .42 0 0 1 .2 .6 .42 .42 0 0 1-.7 0 .42 .42 0 0 1 .2-.6l-.3-.2zM215.5 195.3a.53 .53 0 0 1 .8 .1 .53 .53 0 0 1-.3 .7l-.3 .4h.6v.1h-.9v-.1l.4-.4a.49 .49 0 0 0 .2-.8l-.5 .2zM216 193.2h.5v.2h-.5zM216.7 195.3a.53 .53 0 0 1 .8 .1 .53 .53 0 0 1-.3 .7l-.3 .4h.6v.1h-.9v-.1l.4-.4a.49 .49 0 0 0 .2-.8l-.5 .2zM217.1 192.6a.5 .5 0 0 1 .7-.1 .5 .5 0 0 1 .1 .6 .52 .52 0 0 1-.5 .8 .52 .52 0 0 1-.4-.8zM217.3 192.6a.57 .57 0 0 1 .4 .9l-.3 .2a.86 .86 0 0 1-.1-1.1zM218.2 196.4h.2v.2h-.2zM218.3 192.6l.5-.2h.2v.2a.43 .43 0 0 0-.5 0 .43 .43 0 0 0-.1 .5 .48 .48 0 0 1 .7 0 .48 .48 0 0 1-.1 .7 .48 .48 0 0 1-.7-.1l-.1-.6zM218.5 193.1a.29 .29 0 0 1 .4 .1 .29 .29 0 0 1-.1 .4 .29 .29 0 0 1-.4-.1zM219.2 195.4a.5 .5 0 0 1 .6-.1 .5 .5 0 0 1 .2 .6 .52 .52 0 0 1-.5 .8 .52 .52 0 0 1-.5-.8z"/>
<path d="M219.2 194.2l1.3 .1zM219.4 195.4a.57 .57 0 0 1 .3 .9l-.2 .2a.86 .86 0 0 1-.1-1.1zM220.7 192.5l.5-.1v1.3h.3v.1h-.8v-.1h.3v-1.1h-.3zM220.8 195.2h.2v.9h.2v.2h-.2v.3h-.2v-.3h-.6v-.2zM220.8 195.4v.7h-.4zM221.8 196.4h.2v.2h-.2zM221.8 192.5a.53 .53 0 0 1 .8 .1 .53 .53 0 0 1-.3 .7l-.3 .4h.7v.1h-.9v-.1l.3-.4a.49 .49 0 0 0 .2-.7l-.5 .1zM222.8 195.3l.5-.1v1.3h.3v.1h-.8v-.1h.3v-1.1h-.3zM223.2 193.2h.5v.2h-.5zM224.3 192.4h.7v.2h-.6v.3a.53 .53 0 0 1 .7 .6 .53 .53 0 0 1-.8 .3l-.1-.2a.37 .37 0 0 0 .6 0 .37 .37 0 0 0-.3-.5h-.2zM225.4 195.5h.2v.4h.4v.2h-.4v.4h-.2v-.4h-.4v-.2h.4zM225.5 192.4h.7v.2h-.6v.3a.53 .53 0 0 1 .7 .6 .53 .53 0 0 1-.8 .3l-.1-.2a.37 .37 0 0 0 .6 0 .37 .37 0 0 0-.3-.5h-.2z"/>
<path d="M226.8 193.2h.5v.2h-.5zM227.5 195.2h.2v.6l.6-.6h.2l-.6 .6 .6 .8h-.2l-.5-.7-.1 .2v.5h-.2zM227.9 192.4h.7v.2h-.5v.3a.53 .53 0 0 1 .6 .6 .53 .53 0 0 1-.8 .3l-.1-.2a.37 .37 0 0 0 .7 0 .37 .37 0 0 0-.4-.5h-.2zM228.8 195.6h.4v.9h.4v.1h-.9v-.1h.4v-.8h-.3zM229.1 195.1h.1v.3h-.1zM229.2 192.5a.41 .41 0 0 1 .6-.1 .41 .41 0 0 1-.1 .7 .42 .42 0 0 1 .1 .6 .42 .42 0 0 1-.7 0 .42 .42 0 0 1 .2-.6l-.2-.2zM229.9 195.2h.4a.35 .35 0 0 1 .5 .2 .35 .35 0 0 1-.3 .5 .41 .41 0 0 1 .3 .5 .41 .41 0 0 1-.5 .2h-.4zM230.1 196h.2a.27 .27 0 0 1 .3 .2 .27 .27 0 0 1-.3 .3h-.2zM230.1 195.4h.2a.23 .23 0 0 1 .3 .2 .23 .23 0 0 1-.3 .2h-.2zM231.2 193.2h1.1M231.2 195.7a.52 .52 0 0 1 .8 .4 .52 .52 0 0 1-.8 .4l-.1-.4zM231.3 195.8l.1-.1a.39 .39 0 0 1 .4 .4 .39 .39 0 0 1-.4 .4l-.1-.2z"/>
<path d="M232.6 195.2h.1v.4h.4v.1h-.4l.1 .8h.3v.1h-.2a.3 .3 0 0 1-.3-.3v-.6h-.3v-.1h.3zM233.7 192.3h-.7v.7l.2-.1h.5l.1 .2-.1 .5-.2 .2h-.3l-.2-.2M234.6 195.6h.2l.3 .9 .4-.9h.2l-.4 1h-.3zM234.7 192.9l-.3-.3 .3-.3h.3l.2 .3-.2 .3M234.7 192.9l-.3 .3 .1 .4 .2 .2 .4-.1 .1-.2v-.4l-.2-.2M234.7 192.9h.3M236 195.3l.5-.1v1.3h.3v.1h-.8v-.1h.3v-1.1h-.3zM237.4 196.4h.3v.2h-.3zM238.4 195.4l.5-.2h.2v.2a.43 .43 0 0 0-.5 0 .43 .43 0 0 0-.1 .5 .48 .48 0 0 1 .7 0 .48 .48 0 0 1-.1 .7 .48 .48 0 0 1-.7-.1l-.1-.6zM238.6 195.9a.29 .29 0 0 1 .4 .1 .29 .29 0 0 1-.1 .4 .29 .29 0 0 1-.4-.1zM239.8 196.4h.3v.2h-.3zM240.7 195.2a.46 .46 0 0 1 .6 0 .46 .46 0 0 1 .1 .6l-.1 .1a.45 .45 0 0 1 .2 .6 .45 .45 0 0 1-.6 .2l-.2-.1v-.2a.35 .35 0 0 0 .5 .1 .35 .35 0 0 0 0-.5l-.3-.1v-.1a.28 .28 0 0 0 .4-.1 .28 .28 0 0 0 0-.3 .28 .28 0 0 0-.4 0h-.2z"/>
<path d="M260 198v2M261 191.5v6.5M263.2 195.2h.8v.2h-.3v1.1h.3v.1h-.8v-.1h.3v-1.1h-.3zM264.4 195.7l.3-.2 .3 .2v-.6h.2v1.5h-.2v-.1a.42 .42 0 0 1-.5 .1 .42 .42 0 0 1-.2-.5zM264.6 195.8l.1-.1a.4 .4 0 0 1 .3 .4 .4 .4 0 0 1-.3 .4l-.2-.2zM265.9 195.6h.2v.3h-.2zM265.9 196.4h.2v.2h-.2zM268.5 195.2h.2v.9h.2v.2h-.2v.3h-.2v-.3h-.6v-.2zM268.5 195.4v.7h-.4zM269.9 195.2h.2l-.8 1.6h-.2zM270.5 195.4l.5-.2h.2v.2a.43 .43 0 0 0-.5 0 .43 .43 0 0 0-.2 .5 .48 .48 0 0 1 .7 0 .48 .48 0 0 1 0 .7 .48 .48 0 0 1-.7-.1l-.1-.6zM270.6 195.9a.29 .29 0 0 1 .4 .1 .29 .29 0 0 1 0 .4 .29 .29 0 0 1-.4-.1z"/>
<circle cx="196.7" cy="195.9" r=".13"/>
<circle cx="203.9" cy="195.9" r=".13"/>
<circle cx="209" cy="193.1" r=".13"/>
<circle cx="213.8" cy="193.1" r=".13"/>
<circle cx="215" cy="193.4" r=".29"/>
<circle cx="215" cy="192.8" r=".25"/>
<circle cx="217.4" cy="193.1" r=".13"/>
<circle cx="219.5" cy="195.9" r=".13"/>
<circle cx="229.5" cy="193.4" r=".29"/>
<circle cx="229.5" cy="192.8" r=".25"/>
</g>
<g fill="none" stroke="#480000" stroke-width=".3">
<path d="M178.1 188.4h1.4v.2h-.6v1.7h-.2v-1.7h-.6zM179.9 188.8h.7v1.3h.4v.2h-1.2v-.2h.5v-1.1h-.4zM180.3 188.3h.3v.3h-.3zM181.8 188.4h.2v.4h.6v.2h-.6v1l.2 .1h.4v.2a.55 .55 0 0 1-.8-.5v-.8h-.4v-.2h.4zM183 188.3h.6l.1 1.6 .1 .2h.4v.2a.54 .54 0 0 1-.8-.5v-1.4h-.4zM184.8 189a.65 .65 0 0 1 .8-.1 .65 .65 0 0 1 .3 .7h-1.1a.56 .56 0 0 0 .4 .5 .56 .56 0 0 0 .6-.1v.2a.81 .81 0 0 1-1.1-.1 .81 .81 0 0 1 .1-1.1zM185 189.1l.3-.1a.37 .37 0 0 1 .3 .4h-.8zM186.7 188.9h.3v.4h-.3zM186.7 189.9h.3v.4h-.3zM263.1 192.4a.73 .73 0 0 1 .9 .2v.3l-.3 .3 .5 .6h-.2l-.3-.4-.2-.2h-.2v.6h-.2zM263.3 192.6h.2a.26 .26 0 0 1 .3 .2 .26 .26 0 0 1-.2 .3h-.3zM264.5 192.9a.49 .49 0 0 1 .6-.1 .49 .49 0 0 1 .2 .5h-.8a.42 .42 0 0 0 .3 .4 .42 .42 0 0 0 .4-.1v.2a.6 .6 0 0 1-.8-.1 .6 .6 0 0 1 .1-.8z"/>
<path d="M264.6 193l.3-.1 .2 .3h-.6zM265.5 192.8h.2l.3 .9 .3-.9h.2l-.4 1h-.2zM267.1 192.8h.2v.3h-.2zM267.1 193.6h.2v.2h-.2z"/>
</g>
<text font-size="2.7" fill="#480000" x="178" y="190.3">Title:</text>
<g font-size="2" fill="#480000">
<text x="178" y="183.7">Sheet: Front courtyard area</text>
<text x="178" y="186.5">File: working.kicad_pcb</text>
<text x="178" y="193.9">Size: A4</text>
<text x="178" y="196.6">KiCad E.D.A. 7.0.6-7.0.6~ubuntu22.04.1 + KiBot v1.6.3</text>
<text x="200" y="193.9">Date: 2023-08-06_12-55-58</text>
<text x="263" y="196.6">Id: 4/6</text>
<text x="263" y="193.9">Rev:</text>
</g>
<g font-size="1.7" fill="#480000">
<text x="35" y="11.7">1</text>
<text x="85" y="11.7">2</text>
<text x="135" y="11.7">3</text>
<text x="185" y="11.7">4</text>
<text x="235" y="11.7">5</text>
<text x="285" y="11.7">6</text>
<text x="10.5" y="35.7">A</text>
<text x="285.5" y="35.7">A</text>
<text x="10.5" y="85.6">B</text>
<text x="285.5" y="85.6">B</text>
<text x="10.5" y="135.7">C</text>
<text x="285.5" y="135.7">C</text>
<text x="10.5" y="185.6">D</text>
<text x="285.5" y="185.6">D</text>
<text x="35" y="199.7">1</text>
<text x="85" y="199.7">2</text>
<text x="135" y="199.7">3</text>
<text x="185" y="199.7">4</text>
<text x="235" y="199.7">5</text>
<text x="285" y="199.7">6</text>
</g>
<g font-size="1.6" fill="#c2c200">
<text x="143.9" y="83.8">Route Out</text>
<text x="112.4" y="84">Route Out</text>
<text x="174.4" y="84">Route Out</text>
<text x="112.7" y="127.2">Route Out</text>
<text x="144.2" y="127.2">Route Out</text>
<text x="174.7" y="127.2">Route Out</text>
</g>
</svg>
